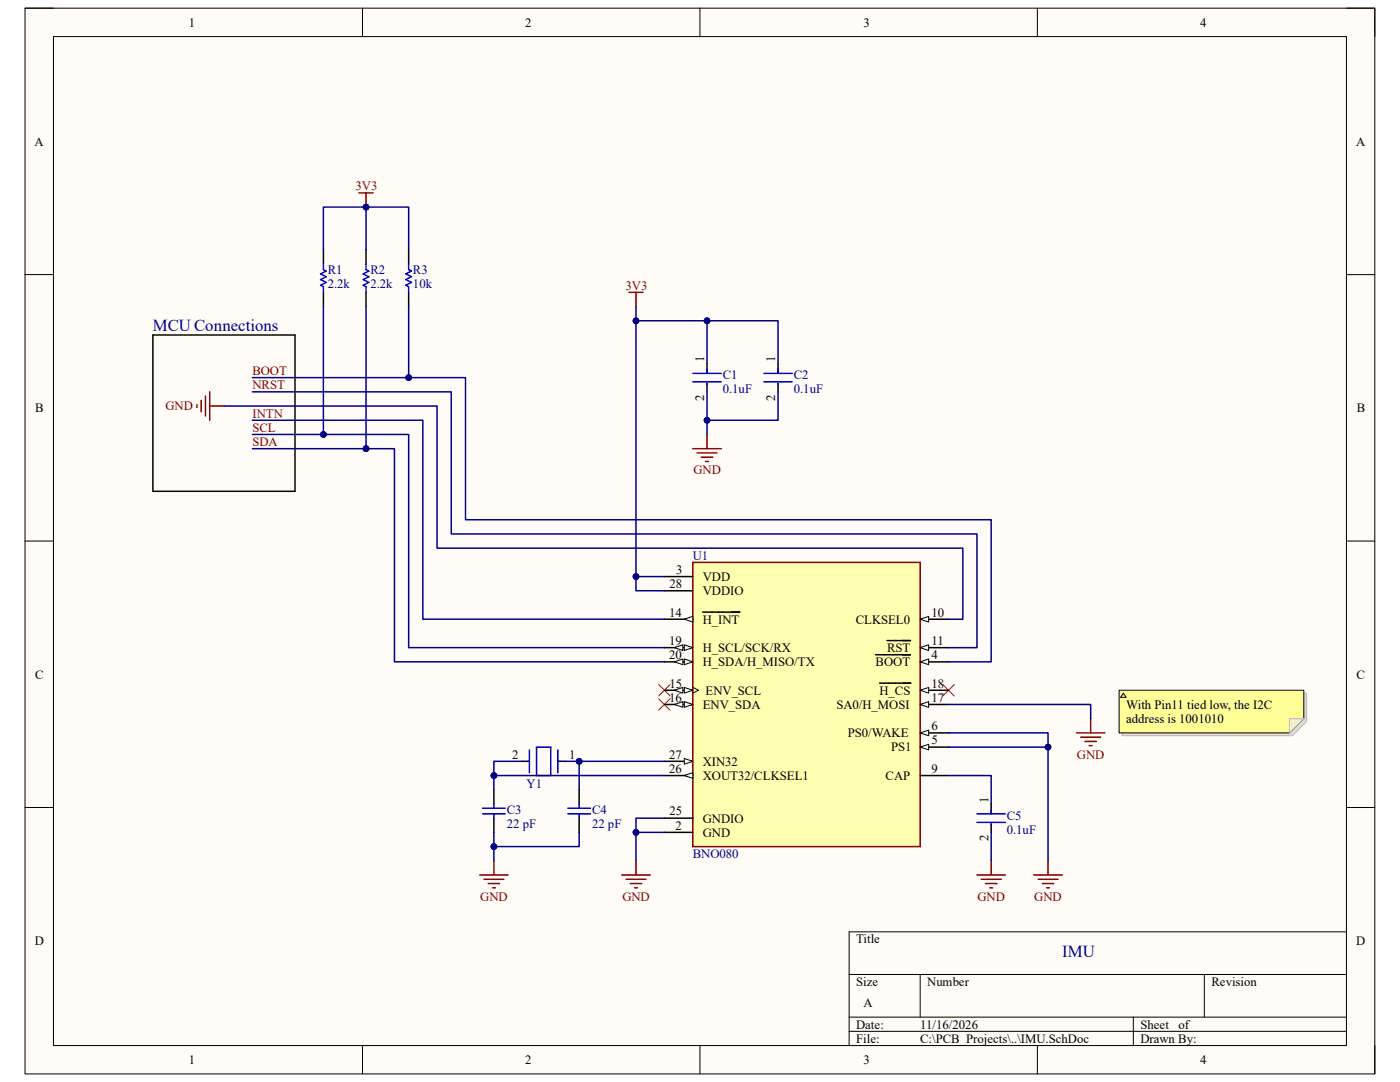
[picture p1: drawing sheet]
<svg xmlns="http://www.w3.org/2000/svg" width="279mm" height="216mm" viewBox="0 0 279 216" stroke-linecap="round" stroke-linejoin="round" font-family="sans-serif">
<path d="M5 1.6h269.4v212.7h-269.4z" fill-rule="evenodd" fill="#fffcf8"/>
<path d="M5 1.6h269.4v212.7h-269.4z" fill="none" stroke="#000" stroke-width=".2"/>
<path d="M10.7 7.3h258v201.3h-258z" fill-rule="evenodd" fill="#fffcf8"/>
<g fill="none" stroke="#000" stroke-width=".2">
<path d="M5 1.6h5.7M10.7 7.3h258v201.3h-258zM72.3 1.6v5.7M139.7 1.6v5.7M207 1.6v5.7M268.7 1.6h5.7v5.7M5 54.8h5.7M268.7 54.8h5.7M5 108h5.7M268.7 108h5.7M5 161.1h5.7M268.7 161.1h5.7"/>
<path d="M169.5 194.4h99.2M183.6 194.4v8.6M240.3 194.4v8.6M268.7 185.9h-99.2v22.7M72.3 208.6v5.7M139.7 208.6v5.7M169.5 203h99.2M169.5 205.8h99.2M207 208.6v5.7M226.2 203v5.6M274.4 208.6v5.7"/>
</g>
<path d="M104.2 151.9h1.5M111.3 151.9h1.4" fill="none" stroke="#000" stroke-width=".3"/>
<path d="M105.4 151.9h.3M105.7 149.6v4.6M107.1 149.1h2.8v5.6h-2.8zM111.3 149.6v4.6M111.3 151.9h.6" fill="none" stroke="#00f" stroke-width=".3"/>
<g fill="none" stroke="#800000" stroke-width=".3">
<path d="M71.6 38.5h2.9M73 38.5v2.8M40.2 79.9v2.3M41 79v4M41.9 78.2v5.7M39.3 80.7v.6M41.9 81h2.8M138.3 89.5h5.6M139.1 90.4h4M140 91.2h2.2M140.8 92.1h.6M141.1 86.7v2.8"/>
<path d="M214.8 146.2h5.7M215.7 147.1h3.9M216.5 147.9h2.3M217.4 148.8h.6M217.7 143.4v2.8M95.7 174.6h5.7M96.6 175.5h4M97.4 176.3h2.3M98.3 177.2h.6M98.6 171.8v2.8M124.1 174.6h5.7M124.9 175.5h4"/>
<path d="M125.8 176.3h2.3M126.6 177.2h.6M126.9 171.8v2.8M195 174.6h5.6M195.8 175.5h4M196.7 176.3h2.3M197.5 177.2h.6M197.8 171.8v2.8M206.3 174.6h5.7M207.2 175.5h3.9M208 176.3h2.3M208.9 177.2h.5"/>
<path d="M209.2 171.8v2.8"/>
</g>
<path d="M131.5 136.6l2.2 2.3M131.5 139.4l2.2 2.3M133.7 136.6l-2.2 2.3M133.7 139.4l-2.2 2.3M188.2 136.6l2.2 2.3M190.4 136.6l-2.2 2.3" fill="none" stroke="#f00" stroke-width=".2"/>
<circle cx="73" cy="41.3" r=".57" fill="#000080"/>
<circle cx="73" cy="41.3" r=".57" fill="none" stroke="#000080" stroke-width=".2"/>
<path d="M125.5 58.3h2.8M126.9 58.3v2.9" fill="none" stroke="#800000" stroke-width=".3"/>
<path d="M30.5 66.8h28.4v31.2h-28.4z" fill="none" stroke="#000" stroke-width=".3"/>
<path d="M138.3 112.2h45.3v56.7h-45.3z" fill-rule="evenodd" fill="#ffffb0"/>
<path d="M138.3 112.2h45.3v56.7h-45.3z" fill="none" stroke="#800000" stroke-width=".3"/>
<path d="M183.6 123.6h5.7" fill="none" stroke="#000" stroke-width=".3"/>
<path d="M183.6 123.6l1.7-.6v1.1z" fill="#f8fcff"/>
<path d="M183.6 123.6l1.7-.6v1.1z" fill="none" stroke="#000" stroke-width=".2"/>
<path d="M183.6 129.2h5.7" fill="none" stroke="#000" stroke-width=".3"/>
<path d="M183.6 129.2l1.7-.5v1.1z" fill="#f8fcff"/>
<path d="M183.6 129.2l1.7-.5v1.1z" fill="none" stroke="#000" stroke-width=".2"/>
<path d="M177 127.8h4.7M183.6 132.1h5.7" fill="none" stroke="#000" stroke-width=".3"/>
<path d="M183.6 132.1l1.7-.6v1.1z" fill="#f8fcff"/>
<path d="M183.6 132.1l1.7-.6v1.1z" fill="none" stroke="#000" stroke-width=".2"/>
<path d="M174.8 130.7h6.9M183.6 137.7h5.7" fill="none" stroke="#000" stroke-width=".3"/>
<path d="M183.6 137.7l1.7-.5v1.1z" fill="#f8fcff"/>
<path d="M183.6 137.7l1.7-.5v1.1z" fill="none" stroke="#000" stroke-width=".2"/>
<path d="M175.5 136.3h6.3M183.6 140.6h5.7" fill="none" stroke="#000" stroke-width=".3"/>
<path d="M183.6 140.6l1.7-.6v1.1z" fill="#f8fcff"/>
<path d="M183.6 140.6l1.7-.6v1.1z" fill="none" stroke="#000" stroke-width=".2"/>
<path d="M183.6 146.2h5.7" fill="none" stroke="#000" stroke-width=".3"/>
<path d="M183.6 146.2l1.7-.5v1.1z" fill="#f8fcff"/>
<path d="M183.6 146.2l1.7-.5v1.1z" fill="none" stroke="#000" stroke-width=".2"/>
<path d="M183.6 149.1h5.7" fill="none" stroke="#000" stroke-width=".3"/>
<path d="M183.6 149.1l1.7-.6v1.1z" fill="#f8fcff"/>
<path d="M183.6 149.1l1.7-.6v1.1z" fill="none" stroke="#000" stroke-width=".2"/>
<path d="M132.6 115.1h5.7M132.6 117.9h5.7M132.6 123.6h5.7M183.6 154.7h5.7" fill="none" stroke="#000" stroke-width=".3"/>
<path d="M136.6 123.6l1.7-.6v1.1z" fill="#f8fcff"/>
<path d="M136.6 123.6l1.7-.6v1.1z" fill="none" stroke="#000" stroke-width=".2"/>
<path d="M132.6 129.2h5.7M140.3 122.1h7.3" fill="none" stroke="#000" stroke-width=".3"/>
<path d="M136.6 128.7l1.7 .5-1.7 .6z" fill="#f8fcff"/>
<path d="M136.6 128.7l1.7 .5-1.7 .6z" fill="none" stroke="#000" stroke-width=".2"/>
<path d="M134.6 129.2l1.7-.5v1.1z" fill="#f8fcff"/>
<path d="M134.6 129.2l1.7-.5v1.1z" fill="none" stroke="#000" stroke-width=".2"/>
<path d="M132.6 132.1h5.7" fill="none" stroke="#000" stroke-width=".3"/>
<path d="M136.6 131.5l1.7 .6-1.7 .5z" fill="#f8fcff"/>
<path d="M136.6 131.5l1.7 .6-1.7 .5z" fill="none" stroke="#000" stroke-width=".2"/>
<path d="M134.6 132.1l1.7-.6v1.1z" fill="#f8fcff"/>
<path d="M134.6 132.1l1.7-.6v1.1z" fill="none" stroke="#000" stroke-width=".2"/>
<path d="M132.6 137.7h5.7" fill="none" stroke="#000" stroke-width=".3"/>
<path d="M136.6 137.2l1.7 .5-1.7 .6z" fill="#f8fcff"/>
<path d="M136.6 137.2l1.7 .5-1.7 .6z" fill="none" stroke="#000" stroke-width=".2"/>
<path d="M134.6 137.7l1.7-.5v1.1z" fill="#f8fcff"/>
<path d="M134.6 137.7l1.7-.5v1.1zM138.3 137.2l1.1 .5-1.1 .6" fill="none" stroke="#000" stroke-width=".2"/>
<path d="M132.6 140.6h5.7" fill="none" stroke="#000" stroke-width=".3"/>
<path d="M136.6 140l1.7 .6-1.7 .5z" fill="#f8fcff"/>
<path d="M136.6 140l1.7 .6-1.7 .5z" fill="none" stroke="#000" stroke-width=".2"/>
<path d="M134.6 140.6l1.7-.6v1.1z" fill="#f8fcff"/>
<path d="M134.6 140.6l1.7-.6v1.1z" fill="none" stroke="#000" stroke-width=".2"/>
<path d="M132.6 151.9h5.7" fill="none" stroke="#000" stroke-width=".3"/>
<path d="M136.6 151.3l1.7 .6-1.7 .6z" fill="#f8fcff"/>
<path d="M136.6 151.3l1.7 .6-1.7 .6z" fill="none" stroke="#000" stroke-width=".2"/>
<path d="M132.6 154.7h5.7" fill="none" stroke="#000" stroke-width=".3"/>
<path d="M136.6 154.7l1.7-.5v1.1z" fill="#f8fcff"/>
<path d="M136.6 154.7l1.7-.5v1.1z" fill="none" stroke="#000" stroke-width=".2"/>
<g fill="none" stroke="#000" stroke-width=".3">
<path d="M64.5 49.8v2.9M64.5 58.3v2.9M73 49.8v2.9M73 58.3v2.9M81.6 49.8v2.9M81.6 58.3v2.9M141.1 72.5v2M141.1 76.5v1.7M155.3 72.5v2M155.3 76.5v1.7M98.6 157.6v2.8M115.6 157.6v2.8"/>
<path d="M98.6 163.3v2.8M115.6 163.3v2.8M132.6 163.3h5.7M132.6 166.1h5.7M197.8 160.4v2M197.8 164.4v1.7"/>
</g>
<g fill="none" stroke="#00f" stroke-width=".3">
<path d="M64.5 52.7v1.1l.6 .3-1.1 .5 1.1 .6-1.1 .6 1.1 .6-1.1 .5 .5 .3v1.1M73 52.7v1.1l.6 .3-1.1 .5 1.1 .6-1.1 .6 1.1 .6-1.1 .5 .5 .3v1.1M81.6 52.7v1.1l.5 .3-1.1 .5 1.1 .6-1.1 .6 1.1 .6-1.1 .5 .6 .3v1.1M138.3 74.5h5.6M138.3 76.2h5.6M141.1 73.6v.9M141.1 76.5v.3M152.4 74.5h5.7M152.4 76.2h5.7M155.3 73.6v.9M155.3 76.5v.3M96.3 162.4h4.5"/>
<path d="M96.3 161.3h4.5M98.6 160.4v.9M98.6 162.4v.9M113.3 162.4h4.6M113.3 161.3h4.6M115.6 160.4v.9M115.6 162.4v.9M195 162.4h5.6M195 164.1h5.6M197.8 161.6v.8M197.8 164.4v.3"/>
</g>
<path d="M50.4 89.5h28.3v42.6h53.9" fill="none" stroke="#000080" stroke-width=".3"/>
<circle cx="73" cy="89.5" r=".57" fill="#000080"/>
<circle cx="73" cy="89.5" r=".57" fill="none" stroke="#000080" stroke-width=".2"/>
<path d="M50.4 86.7h31.2v42.5h51" fill="none" stroke="#000080" stroke-width=".3"/>
<circle cx="64.5" cy="86.7" r=".57" fill="#000080"/>
<circle cx="64.5" cy="86.7" r=".57" fill="none" stroke="#000080" stroke-width=".2"/>
<path d="M50.4 78.2h39.7v28.3h104.9v22.7h-5.7M50.4 75.4h42.5v28.3h104.9v28.4h-8.5M44.7 81h42.5v28.4h105v14.2h-2.9M50.4 83.9h34v39.7h48.2" fill="none" stroke="#000080" stroke-width=".3"/>
<circle cx="81.6" cy="75.4" r=".57" fill="#000080"/>
<circle cx="81.6" cy="75.4" r=".57" fill="none" stroke="#000080" stroke-width=".2"/>
<path d="M189.3 154.7h8.5v5.7M189.3 149.1h19.9v22.7M197.8 166.1v5.7" fill="none" stroke="#000080" stroke-width=".3"/>
<circle cx="209.2" cy="149.1" r=".57" fill="#000080"/>
<circle cx="209.2" cy="149.1" r=".57" fill="none" stroke="#000080" stroke-width=".2"/>
<path d="M189.3 146.2h19.9v2.9" fill="none" stroke="#000080" stroke-width=".3"/>
<circle cx="209.2" cy="149.1" r=".57" fill="#000080"/>
<circle cx="209.2" cy="149.1" r=".57" fill="none" stroke="#000080" stroke-width=".2"/>
<path d="M132.6 166.1h-5.7v5.7" fill="none" stroke="#000080" stroke-width=".3"/>
<circle cx="126.9" cy="166.1" r=".57" fill="#000080"/>
<circle cx="126.9" cy="166.1" r=".57" fill="none" stroke="#000080" stroke-width=".2"/>
<path d="M132.6 163.3h-5.7v2.8" fill="none" stroke="#000080" stroke-width=".3"/>
<circle cx="126.9" cy="166.1" r=".57" fill="#000080"/>
<circle cx="126.9" cy="166.1" r=".57" fill="none" stroke="#000080" stroke-width=".2"/>
<path d="M98.6 166.1v5.7" fill="none" stroke="#000080" stroke-width=".3"/>
<circle cx="98.6" cy="168.9" r=".57" fill="#000080"/>
<circle cx="98.6" cy="168.9" r=".57" fill="none" stroke="#000080" stroke-width=".2"/>
<path d="M104.2 151.9h-5.6v5.7" fill="none" stroke="#000080" stroke-width=".3"/>
<circle cx="98.6" cy="154.7" r=".57" fill="#000080"/>
<circle cx="98.6" cy="154.7" r=".57" fill="none" stroke="#000080" stroke-width=".2"/>
<path d="M112.7 151.9h2.9v5.7" fill="none" stroke="#000080" stroke-width=".3"/>
<circle cx="115.6" cy="151.9" r=".57" fill="#000080"/>
<circle cx="115.6" cy="151.9" r=".57" fill="none" stroke="#000080" stroke-width=".2"/>
<path d="M115.6 166.1v2.8h-17" fill="none" stroke="#000080" stroke-width=".3"/>
<circle cx="98.6" cy="168.9" r=".57" fill="#000080"/>
<circle cx="98.6" cy="168.9" r=".57" fill="none" stroke="#000080" stroke-width=".2"/>
<path d="M115.6 151.9h17" fill="none" stroke="#000080" stroke-width=".3"/>
<circle cx="115.6" cy="151.9" r=".57" fill="#000080"/>
<circle cx="115.6" cy="151.9" r=".57" fill="none" stroke="#000080" stroke-width=".2"/>
<path d="M98.6 154.7h34" fill="none" stroke="#000080" stroke-width=".3"/>
<circle cx="98.6" cy="154.7" r=".57" fill="#000080"/>
<circle cx="98.6" cy="154.7" r=".57" fill="none" stroke="#000080" stroke-width=".2"/>
<path d="M141.1 72.5v-8.5h-14.2v53.9h5.7" fill="none" stroke="#000080" stroke-width=".3"/>
<circle cx="141.1" cy="64" r=".57" fill="#000080"/>
<circle cx="141.1" cy="64" r=".57" fill="none" stroke="#000080" stroke-width=".2"/>
<circle cx="126.9" cy="64" r=".57" fill="#000080"/>
<circle cx="126.9" cy="64" r=".57" fill="none" stroke="#000080" stroke-width=".2"/>
<circle cx="126.9" cy="115.1" r=".57" fill="#000080"/>
<circle cx="126.9" cy="115.1" r=".57" fill="none" stroke="#000080" stroke-width=".2"/>
<path d="M126.9 115.1h5.7" fill="none" stroke="#000080" stroke-width=".3"/>
<circle cx="126.9" cy="115.1" r=".57" fill="#000080"/>
<circle cx="126.9" cy="115.1" r=".57" fill="none" stroke="#000080" stroke-width=".2"/>
<path d="M141.1 64h14.2v8.5" fill="none" stroke="#000080" stroke-width=".3"/>
<circle cx="141.1" cy="64" r=".57" fill="#000080"/>
<circle cx="141.1" cy="64" r=".57" fill="none" stroke="#000080" stroke-width=".2"/>
<path d="M141.1 78.2v8.5" fill="none" stroke="#000080" stroke-width=".3"/>
<circle cx="141.1" cy="83.9" r=".57" fill="#000080"/>
<circle cx="141.1" cy="83.9" r=".57" fill="none" stroke="#000080" stroke-width=".2"/>
<path d="M155.3 78.2v5.7h-14.2" fill="none" stroke="#000080" stroke-width=".3"/>
<circle cx="141.1" cy="83.9" r=".57" fill="#000080"/>
<circle cx="141.1" cy="83.9" r=".57" fill="none" stroke="#000080" stroke-width=".2"/>
<path d="M126.9 61.2v2.8M189.3 140.6h28.4v2.8" fill="none" stroke="#000080" stroke-width=".3"/>
<circle cx="126.9" cy="64" r=".57" fill="#000080"/>
<circle cx="126.9" cy="64" r=".57" fill="none" stroke="#000080" stroke-width=".2"/>
<path d="M64.5 61.2v25.5" fill="none" stroke="#000080" stroke-width=".3"/>
<circle cx="64.5" cy="86.7" r=".57" fill="#000080"/>
<circle cx="64.5" cy="86.7" r=".57" fill="none" stroke="#000080" stroke-width=".2"/>
<path d="M73.1 61.2v28.3" fill="none" stroke="#000080" stroke-width=".3"/>
<circle cx="73" cy="89.5" r=".57" fill="#000080"/>
<circle cx="73" cy="89.5" r=".57" fill="none" stroke="#000080" stroke-width=".2"/>
<path d="M73 41.3h-8.5v8.5" fill="none" stroke="#000080" stroke-width=".3"/>
<circle cx="73" cy="41.3" r=".57" fill="#000080"/>
<circle cx="73" cy="41.3" r=".57" fill="none" stroke="#000080" stroke-width=".2"/>
<path d="M73 49.8v-8.5h8.6v8.5" fill="none" stroke="#000080" stroke-width=".3"/>
<circle cx="73" cy="41.3" r=".57" fill="#000080"/>
<circle cx="73" cy="41.3" r=".57" fill="none" stroke="#000080" stroke-width=".2"/>
<path d="M81.6 61.2v14.2" fill="none" stroke="#000080" stroke-width=".3"/>
<circle cx="81.6" cy="75.4" r=".57" fill="#000080"/>
<circle cx="81.6" cy="75.4" r=".57" fill="none" stroke="#000080" stroke-width=".2"/>
<path d="M223.9 138.3h36.9v5.7l-2.9 2.8h-34z" fill-rule="evenodd" fill="#e0ddd7"/>
<path d="M223.9 138.3h36.9v5.7l-2.9 2.8h-34z" fill="none" stroke="#bfbdba" stroke-width=".2"/>
<path d="M223.3 137.7h36.9v5.7l-2.8 2.8h-34.1z" fill-rule="evenodd" fill="#ffff96"/>
<path d="M223.3 137.7h36.9v5.7l-2.8 2.8h-34.1z" fill="none" stroke="#000" stroke-width=".2"/>
<path d="M257.4 143.4h2.8l-2.8 2.8z" fill="#f2f0d8"/>
<path d="M257.4 143.4h2.8l-2.8 2.8z" fill="none" stroke="#bfbdba" stroke-width=".2"/>
<path d="M224.2 138.3l.6 .8h-1.2z" fill="#ffcc78"/>
<path d="M224.2 138.3l.6 .8h-1.2z" fill="none" stroke="#300" stroke-width=".2"/>
<g font-size="3.4" fill="#000080">
<text x="30.5" y="66.1">MCU Connections</text>
<text x="212" y="190.9">IMU</text>
</g>
<g font-size="2.5">
<text x="37.7" y="5.3">1</text>
<text x="104.8" y="5.3">2</text>
<text x="172.3" y="5.3">3</text>
<text x="239.5" y="5.3">4</text>
<text x="6.9" y="29.1">A</text>
<text x="270.6" y="29.1">A</text>
<text x="140.5" y="72.2" transform="rotate(-90 140.5 72.2)">1</text>
<text x="154.7" y="72.2" transform="rotate(-90 154.7 72.2)">1</text>
<text x="7" y="82.3">B</text>
<text x="140.5" y="79.9" transform="rotate(-90 140.5 79.9)">2</text>
<text x="154.7" y="79.9" transform="rotate(-90 154.7 79.9)">2</text>
<text x="270.8" y="82.3">B</text>
<text x="133.6" y="117.3">28</text>
<text x="134.9" y="114.5">3</text>
<text x="140.3" y="115.9">VDD</text>
<text x="140.3" y="118.7">VDDIO</text>
<text x="133.5" y="123">14</text>
<text x="140.3" y="124.4">H_INT</text>
<text x="170.8" y="124.4">CLKSEL0</text>
<text x="185.9" y="123">10</text>
<text x="133.5" y="131.5">20</text>
<text x="133.6" y="128.7">19</text>
<text x="140.3" y="130.1">H_SCL/SCK/RX</text>
<text x="177" y="130.1">RST</text>
<text x="185.9" y="128.7">11</text>
<text x="185.9" y="131.5">4</text>
<text x="7" y="135.4">C</text>
<text x="133.6" y="137.2">15</text>
<text x="140.3" y="132.9">H_SDA/H_MISO/TX</text>
<text x="174.8" y="132.9">BOOT</text>
<text x="185.9" y="137.2">18</text>
<text x="270.7" y="135.4">C</text>
<text x="133.5" y="140">16</text>
<text x="140.3" y="141.4">ENV_SDA</text>
<text x="140.8" y="138.6">ENV_SCL</text>
<text x="166.9" y="141.4">SA0/H_MOSI</text>
<text x="175.5" y="138.6">H_CS</text>
<text x="185.9" y="140">17</text>
<text x="224.7" y="141.4">With Pin11 tied low, the I2C</text>
<text x="169.2" y="147.1">PS0/WAKE</text>
<text x="177.8" y="149.9">PS1</text>
<text x="185.9" y="145.7">6</text>
<text x="185.9" y="148.5">5</text>
<text x="224.7" y="144.3">address is 1001010</text>
<text x="102.2" y="151.4">2</text>
<text x="113.6" y="151.4">1</text>
<text x="133.5" y="154.2">26</text>
<text x="133.6" y="151.4">27</text>
<text x="140.3" y="152.8">XIN32</text>
<text x="140.3" y="155.6">XOUT32/CLKSEL1</text>
<text x="176.7" y="155.6">CAP</text>
<text x="185.9" y="154.2">9</text>
<text x="197.3" y="160.1" transform="rotate(-90 197.3 160.1)">1</text>
<text x="133.6" y="162.7">25</text>
<text x="134.8" y="165.5">2</text>
<text x="140.3" y="164.1">GNDIO</text>
<text x="140.3" y="167">GND</text>
<text x="197.3" y="167.8" transform="rotate(-90 197.3 167.8)">2</text>
<text x="6.9" y="188.6">D</text>
<text x="170.9" y="188.2">Title</text>
<text x="270.7" y="188.6">D</text>
<text x="170.9" y="196.7">Size</text>
<text x="185" y="196.7">Number</text>
<text x="241.8" y="196.7">Revision</text>
<text x="172.3" y="201">A</text>
<text x="170.9" y="205.2">Date:</text>
<text x="170.9" y="208.1">File:</text>
<text x="183.6" y="205.2">11/16/2026</text>
<text x="183.7" y="208.1">C:\PCB_Projects\..\IMU.SchDoc</text>
<text x="227.6" y="208.1">Drawn By:</text>
<text x="227.6" y="205.2">Sheet</text>
<text x="235.2" y="205.2">of</text>
<text x="37.7" y="212.3">1</text>
<text x="104.8" y="212.3">2</text>
<text x="172.3" y="212.3">3</text>
<text x="239.5" y="212.3">4</text>
</g>
<g font-size="2.5" fill="#800000">
<text x="71" y="37.9">3V3</text>
<text x="124.8" y="57.8">3V3</text>
<text x="50.4" y="77.6">NRST</text>
<text x="50.4" y="74.8">BOOT</text>
<text x="33" y="81.9">GND</text>
<text x="50.4" y="83.3">INTN</text>
<text x="50.4" y="86.1">SCL</text>
<text x="50.4" y="89">SDA</text>
<text x="138.4" y="94.7">GND</text>
<text x="214.9" y="151.4">GND</text>
<text x="95.8" y="179.7">GND</text>
<text x="124.2" y="179.7">GND</text>
<text x="195.1" y="179.7">GND</text>
<text x="206.4" y="179.7">GND</text>
</g>
<g font-size="2.5" fill="#000080">
<text x="65.4" y="54.7">R1</text>
<text x="65.4" y="57.5">2.2k</text>
<text x="73.9" y="54.7">R2</text>
<text x="73.9" y="57.5">2.2k</text>
<text x="82.4" y="54.7">R3</text>
<text x="82.4" y="57.5">10k</text>
<text x="144.2" y="75.6">C1</text>
<text x="158.4" y="75.6">C2</text>
<text x="144.2" y="78.5">0.1uF</text>
<text x="158.4" y="78.5">0.1uF</text>
<text x="138.3" y="111.7">U1</text>
<text x="105.1" y="157.3">Y1</text>
<text x="101.1" y="162.4">C3</text>
<text x="101.1" y="165.3">22 pF</text>
<text x="118.2" y="162.4">C4</text>
<text x="118.2" y="165.3">22 pF</text>
<text x="200.9" y="163.6">C5</text>
<text x="200.9" y="166.4">0.1uF</text>
<text x="138.3" y="171.2">BNO080</text>
</g>
</svg>
